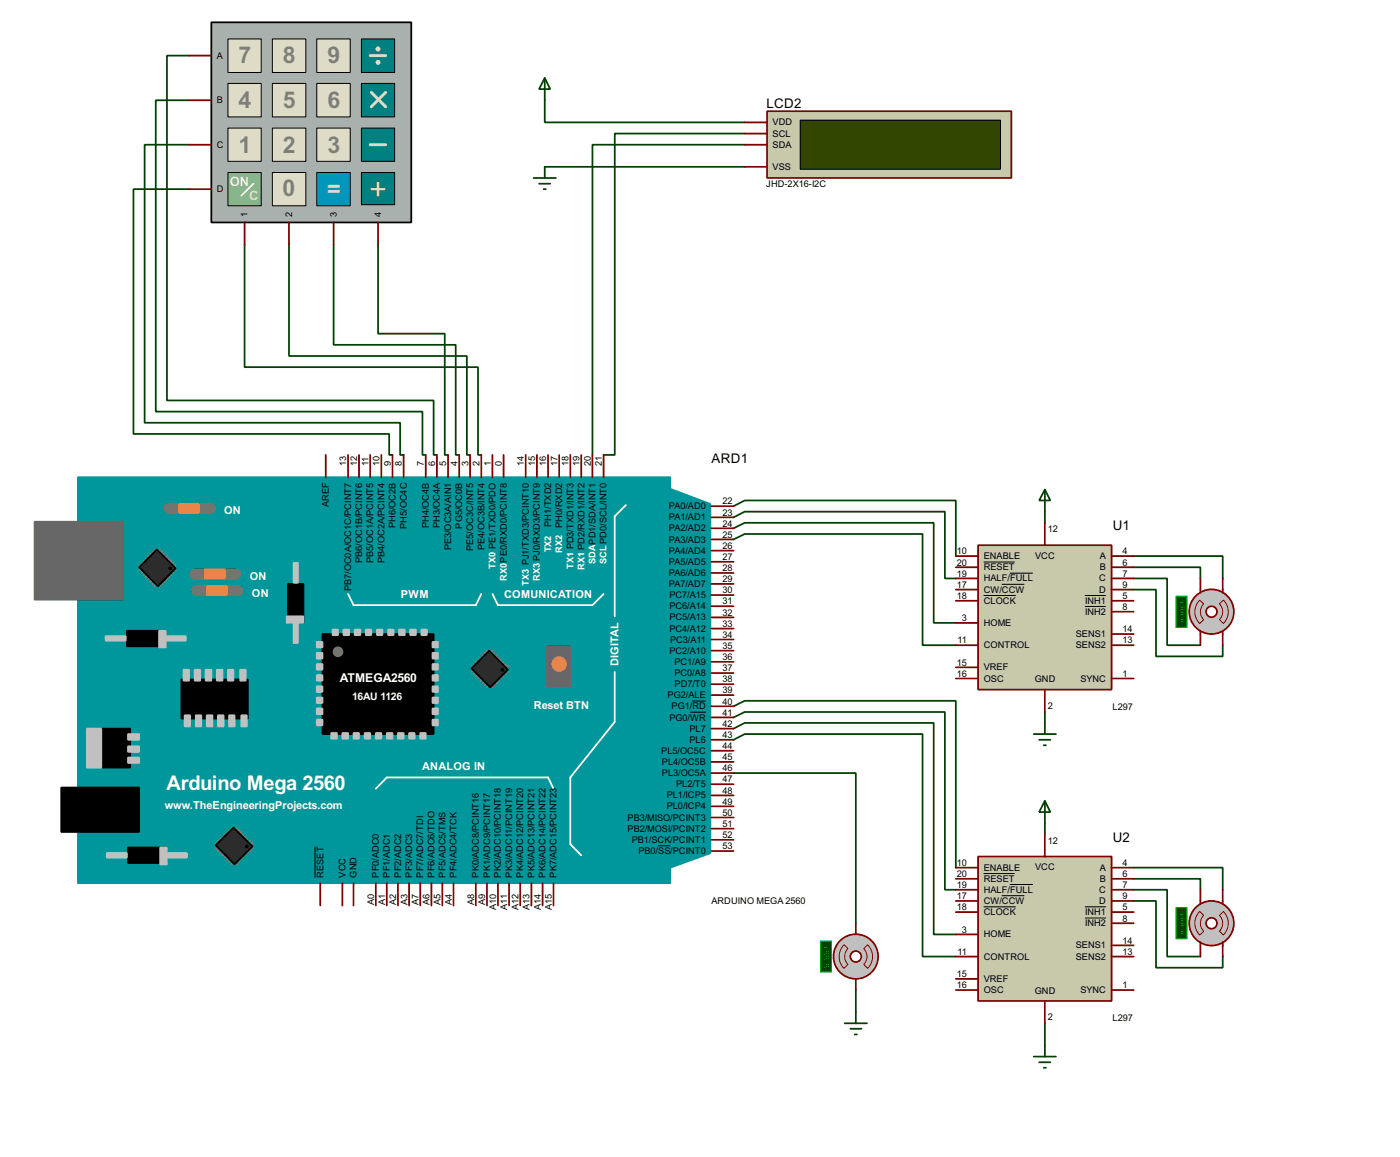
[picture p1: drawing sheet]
<svg xmlns="http://www.w3.org/2000/svg" width="320mm" height="264mm" viewBox="0 0 320 264" stroke-linecap="round" stroke-linejoin="round" font-family="sans-serif">
<g fill="none" stroke="#004000" stroke-width=".4">
<path d="M43.2 12.7h-5v78.8h60.9v12.4h.8M43.2 22.9h-7.6v71.1h61v9.9h.7M43.2 33.1h-10.1v63.5h58.4v7.3h.8M124.5 22.9v5.1h45.7M124.5 38.1h45.7M170.2 30.5h-29.7v73.4h-2.5M170.2 33.1h-34.8v70.8M43.2 43.2h-12.7v55.9h58.5v4.8h.7M55.9 55.9v28h53.4v20h.7M66.1 55.9v25.4h40.6v22.6h.8M76.3 55.9v22.9h27.9v25.1h.8M86.4 55.9v20.3h15.3v27.7h.7"/>
<path d="M167.7 118.2l2.5-1.3h45.8v15.2h2.5M167.7 115.6l2.5-1.3h48.3v12.7M238.8 116.9v2.5M167.7 120.7l2.5-1.3h43.2v22.9h5.1M167.7 123.2l2.5-1.2h40.7v25.4h7.6M259.1 127h20.4v5.1M259.1 129.6h15.3v2.5M259.1 132.1h7.7v15.3h7.6M259.1 134.7h5.1v15.2h15.3v-2.5M167.7 163.9l2.5-1.3h45.8v40.6h2.5M167.7 166.4l2.5-1.3h43.2v48.3h5.1M167.7 161.3l2.5-1.2h48.3v38.1"/>
<path d="M167.7 169l2.5-1.3h40.7v50.8h7.6M167.7 176.6h27.9v34.3M238.8 162.6v2.5M238.8 188v2.5M259.1 198.2h20.4v5M259.1 200.7h15.3v2.5M259.1 203.2h7.7v15.3h7.6M259.1 205.8h5.1v15.2h15.3v-2.5M195.6 226.1v5.1M238.8 233.7v5.1"/>
</g>
<path d="M175.3 25.4h55.9v15.3h-55.9z" fill="#c8c8aa" stroke="#800000" stroke-width=".4"/>
<path d="M182.9 27.5h45.8v11.2h-45.8z" fill="#324600" stroke="#000" stroke-width=".25"/>
<path d="M170.2 38.1h5.1M170.2 30.5h5.1M170.2 28h5.1M170.2 33.1h5.1" fill="none" stroke="#800000" stroke-width=".4"/>
<circle cx="276.9" cy="139.7" r="5.1" fill="#c0c0c0" stroke="#800000" stroke-width=".4"/>
<circle cx="276.9" cy="139.7" r="1.25" fill="#feffff" stroke="#800000" stroke-width=".4"/>
<path d="M274.4 134.7v.7M279.5 134.7v.7M274.4 144.1v.7M279.5 144.1v.7" fill="none" stroke="#800000" stroke-width=".4"/>
<path d="M268.8 136.2h2.5v7.1h-2.5z" fill="#004000" stroke="#0f0" stroke-width=".23"/>
<path d="M274.2 137.1l.9 .8a2.54 2.54 0 0 0 0 3.6l-.9 .9a3.7 3.7 0 0 1 0-5.3zM278.7 137.9l.9-.8a3.7 3.7 0 0 1 0 5.3l-.9-.9a2.53 2.53 0 0 0 0-3.6z" fill="none" stroke="#800000" stroke-width=".23"/>
<path d="M274.4 132.1v2.6M279.5 132.1v2.6M274.4 144.8v2.6M279.5 144.8v2.6" fill="none" stroke="#800000" stroke-width=".4"/>
<circle cx="276.9" cy="210.9" r="5.1" fill="#c0c0c0" stroke="#800000" stroke-width=".4"/>
<circle cx="276.9" cy="210.9" r="1.25" fill="#feffff" stroke="#800000" stroke-width=".4"/>
<path d="M274.4 205.8v.7M274.4 215.2v.7M279.5 205.8v.7M279.5 215.2v.7" fill="none" stroke="#800000" stroke-width=".4"/>
<path d="M268.8 207.3h2.5v7.1h-2.5z" fill="#004000" stroke="#0f0" stroke-width=".23"/>
<path d="M274.2 208.2l.9 .9a2.54 2.54 0 0 0 0 3.6l-.9 .9a3.8 3.8 0 0 1 0-5.4zM278.7 209.1l.9-.9a3.8 3.8 0 0 1 0 5.4l-.9-.9a2.54 2.54 0 0 0 0-3.6z" fill="none" stroke="#800000" stroke-width=".23"/>
<path d="M274.4 203.2v2.6M274.4 215.9v2.6M279.5 203.2v2.6M279.5 215.9v2.6" fill="none" stroke="#800000" stroke-width=".4"/>
<path d="M48.3 5.1h45.7v45.7h-45.7z" fill="#a9b1af" stroke="#000" stroke-width=".4"/>
<g fill="#dedcc7" stroke="#000" stroke-width=".23">
<path d="M52.1 8.9h7.6v7.7h-7.6z"/>
<path d="M62.3 8.9h7.6v7.7h-7.6z"/>
<path d="M72.4 8.9h7.7v7.7h-7.7z"/>
</g>
<path d="M82.6 8.9h7.6v7.7h-7.6z" fill="#008080" stroke="#000" stroke-width=".23"/>
<g fill="#dedcc7" stroke="#000" stroke-width=".23">
<path d="M52.1 19.1h7.6v7.6h-7.6z"/>
<path d="M62.3 19.1h7.6v7.6h-7.6z"/>
<path d="M72.4 19.1h7.7v7.6h-7.7z"/>
</g>
<path d="M82.6 19.1h7.6v7.6h-7.6z" fill="#008080" stroke="#000" stroke-width=".23"/>
<g fill="#dedcc7" stroke="#000" stroke-width=".23">
<path d="M52.1 29.3h7.6v7.6h-7.6z"/>
<path d="M62.3 29.3h7.6v7.6h-7.6z"/>
<path d="M72.4 29.3h7.7v7.6h-7.7z"/>
</g>
<path d="M72.4 39.4h7.7v7.6h-7.7z" fill="#0197c9" stroke="#000" stroke-width=".23"/>
<path d="M82.6 29.3h7.6v7.6h-7.6z" fill="#008080" stroke="#000" stroke-width=".23"/>
<path d="M84.6 12.7h3.6M84.6 33.1h3.6M88.2 21.1l-3.3 3.3" fill="none" stroke="#dedcc7" stroke-width=".65"/>
<g fill="#c8c8aa" stroke="#dedcc7" stroke-width=".65">
<circle cx="86.4" cy="11.2" r=".25"/>
<circle cx="86.4" cy="14.3" r=".25"/>
</g>
<path d="M82.6 39.4h7.6v7.4h-7.6z" fill="#008080" stroke="#000" stroke-width=".23"/>
<path d="M84.9 21.1l3.3 3.3" fill="none" stroke="#dedcc7" stroke-width=".65"/>
<path d="M52.1 39.4h7.6v7.6h-7.6z" fill="#81b57d" stroke="#000" stroke-width=".23"/>
<path d="M58 42l-2.8 2.7" fill="none" stroke="#fafbdb" stroke-width=".45"/>
<path d="M62.3 39.4h7.6v7.6h-7.6z" fill="#dedcc7" stroke="#000" stroke-width=".23"/>
<path d="M43.2 12.7h5.1M43.2 22.9h5.1M43.2 33.1h5.1M43.2 43.2h5.1M55.9 50.8v5.1M66.1 50.8v5.1M76.3 50.8v5.1M86.4 50.8v5.1" fill="none" stroke="#800000" stroke-width=".4"/>
<path d="M17.8 109h135.4v92.7h-135.4z" fill="#00979c" stroke="#00979c" stroke-width=".4"/>
<g fill="#686767" stroke="#686767" stroke-width=".4">
<path d="M7.9 119.2h20.3v17.8h-20.3z"/>
<path d="M125 147.6h5.4v9.2h-5.4z"/>
</g>
<path d="M65.8 133.4h3.6v8.9h-3.6zM29 144.1h8.9v3.5h-8.9zM41.5 155.2h15.2v8.9h-15.2zM73.7 144.8h25.4v22.9h-25.4zM14 179.9h17.8v10.1h-17.8zM23.4 166.4h6.4v8.9h-6.4zM29.3 193.6h8.9v3.5h-8.9z" fill="#000" stroke="#000" stroke-width=".4"/>
<path d="M143.1 115.4l-2.6 2.5v22.9M79.6 135.7l1.2 2.5h28l1.2-2.5M112.6 135.7l1.2 2.5h21.6l2.6-2.5M140.5 153.5v11.4l-10.1 12.7v15.2l2.5 2.6M85.9 180.1l2.5-2.5h36.9l1.2 2.5" fill="none" stroke="#fff" stroke-width=".4"/>
<path d="M153 111.6l9.4 3.5v79.8l-9.2 3.3z" fill-rule="evenodd" fill="#00979c" stroke="#00979c" stroke-width=".4"/>
<g fill="#c0c0c0" stroke="#c0c0c0" stroke-width=".4">
<path d="M75.7 167.4h1.3v1.3h-1.3z"/>
<path d="M78.3 167.4h1.3v1.3h-1.3z"/>
<path d="M80.8 167.4h1.3v1.3h-1.3z"/>
<path d="M83.4 167.4h1.2v1.3h-1.2z"/>
<path d="M85.9 167.4h1.3v1.3h-1.3z"/>
<path d="M88.4 167.4h1.3v1.3h-1.3z"/>
<path d="M91 167.4h1.3v1.3h-1.3z"/>
<path d="M93.5 167.4h1.3v1.3h-1.3z"/>
<path d="M96.1 167.4h1.2v1.3h-1.2z"/>
<path d="M36.6 193.6h1.6v3.8h-1.6z"/>
<path d="M24.4 194.9h4.6v1h-4.6z"/>
<path d="M38.2 194.9h4.5v1h-4.5z"/>
<path d="M76 143.8h1.3v1.3h-1.3z"/>
<path d="M78.5 143.8h1.3v1.3h-1.3z"/>
<path d="M81.1 143.8h1.3v1.3h-1.3z"/>
<path d="M83.6 143.8h1.3v1.3h-1.3z"/>
<path d="M86.2 143.8h1.2v1.3h-1.2z"/>
<path d="M88.7 143.8h1.3v1.3h-1.3z"/>
<path d="M91.2 143.8h1.3v1.3h-1.3z"/>
<path d="M93.8 143.8h1.3v1.3h-1.3z"/>
<path d="M96.3 143.8h1.3v1.3h-1.3z"/>
<path d="M72.4 146.6h1.3v1.3h-1.3z"/>
<path d="M72.4 149.1h1.3v1.3h-1.3z"/>
<path d="M72.4 151.7h1.3v1.3h-1.3z"/>
<path d="M72.4 154.2h1.3v1.3h-1.3z"/>
<path d="M72.4 156.8h1.3v1.2h-1.3z"/>
<path d="M72.4 159.3h1.3v1.3h-1.3z"/>
<path d="M72.4 161.8h1.3v1.3h-1.3z"/>
<path d="M72.4 164.4h1.3v1.3h-1.3z"/>
<path d="M98.9 146.6h1.2v1.3h-1.2z"/>
<path d="M98.9 149.1h1.2v1.3h-1.2z"/>
<path d="M98.9 151.7h1.2v1.3h-1.2z"/>
<path d="M98.9 154.2h1.2v1.3h-1.2z"/>
<path d="M98.9 156.8h1.2v1.2h-1.2z"/>
<path d="M98.9 159.3h1.2v1.3h-1.2z"/>
<path d="M98.9 161.8h1.2v1.3h-1.2z"/>
<path d="M98.9 164.4h1.2v1.3h-1.2z"/>
<path d="M42.2 163.4h1.3v2.5h-1.3z"/>
<path d="M44.8 163.4h1.2v2.5h-1.2z"/>
<path d="M47.3 163.4h1.3v2.5h-1.3z"/>
<path d="M49.8 163.4h1.3v2.5h-1.3z"/>
<path d="M52.4 163.4h1.2v2.5h-1.2z"/>
<path d="M55.2 163.4h1.2v2.5h-1.2z"/>
<path d="M42 153h1.2v2.5h-1.2z"/>
<path d="M44.5 153h1.3v2.5h-1.3z"/>
<path d="M47 153h1.3v2.5h-1.3z"/>
<path d="M49.6 153h1.3v2.5h-1.3z"/>
<path d="M52.1 153h1.3v2.5h-1.3z"/>
<path d="M54.9 153h1.3v2.5h-1.3z"/>
<path d="M29.3 173h2.5v1.3h-2.5z"/>
<path d="M29.3 170.5h2.5v1.2h-2.5z"/>
<path d="M29.3 167.7h2.5v1.3h-2.5z"/>
<path d="M19.9 166.4h3.3v8.9h-3.3z"/>
<path d="M36.4 144.1h1.5v3.8h-1.5z"/>
<path d="M24.2 145.3h4.6v1h-4.6z"/>
<path d="M37.9 145.3h4.6v1h-4.6z"/>
<path d="M65.6 140.8h3.8v1.5h-3.8z"/>
<path d="M67.1 128.6h1v4.5h-1z"/>
<path d="M67.1 142.3h1v4.6h-1z"/>
</g>
<circle cx="127.8" cy="151.7" r="1.55" fill="#ff8080" stroke="#ff8080" stroke-width=".4"/>
<path d="M38.7 116.1h9.4M44.5 131.1h9.4M45 134.9h9.4" fill="none" stroke="#757575" stroke-width="2.6"/>
<g fill="#ff8000" stroke="#ff8000" stroke-width=".4">
<path d="M40.9 115.1h4.6v2h-4.6z"/>
<path d="M46.8 130.1h4.6v2h-4.6z"/>
<path d="M47.3 133.9h4.6v2h-4.6z"/>
</g>
<g fill="none" stroke="#808080" stroke-width=".45">
<path d="M49.3 192.6l.5 .5M49.8 193.3l-.5 .5M49.8 192.1l.5 .5M50.3 193.8l-.5 .6M50.3 191.6l.6 .5M50.9 194.4l-.6 .5M50.9 191.1l.5 .5M51.4 194.9l-.5 .5M51.4 190.5l.5 .6M51.9 195.4l-.5 .5M51.9 190l.5 .5M52.4 195.9l-.5 .5"/>
<path d="M52.4 189.5l.5 .5M52.9 196.4l-.5 .5M52.9 189l.5 .5M53.4 196.9l-.5 .5M53.6 196.9l.6 .5M54.2 189l-.6 .5M54.2 196.4l.5 .5M54.7 189.5l-.5 .5M54.7 195.9l.5 .5M55.2 190l-.5 .5M55.2 195.4l.5 .5M55.7 190.5l-.5 .6"/>
<path d="M55.7 194.9l.5 .5M56.2 191.1l-.5 .5M56.2 194.4l.5 .5M56.7 191.6l-.5 .5M56.7 193.8l.5 .6M57.2 192.1l-.5 .5M57.2 193.3l.5 .5M57.7 192.6l-.5 .5"/>
</g>
<path d="M53.4 189l4.3 4.3-4.1 4.1-4.3-4.3z" fill-rule="evenodd" fill="#2c2c2c" stroke="#000" stroke-width=".4"/>
<circle cx="56.4" cy="193.3" r=".3" fill="#000" stroke="#000" stroke-width=".23"/>
<g fill="none" stroke="#808080" stroke-width=".45">
<path d="M107.8 152.2l.5 .5M108.3 153l-.5 .5M108.3 151.7l.5 .5M108.8 153.5l-.5 .5M108.8 151.2l.5 .5M109.3 154l-.5 .5M109.3 150.7l.5 .5M109.8 154.5l-.5 .5M109.8 150.2l.5 .5M110.3 155l-.5 .5M110.3 149.7l.5 .5M110.8 155.5l-.5 .5"/>
<path d="M110.8 149.1l.5 .6M111.3 156l-.5 .5M111.3 148.6l.5 .5M111.8 156.5l-.5 .5M112.1 156.5l.5 .5M112.6 148.6l-.5 .5M112.6 156l.5 .5M113.1 149.1l-.5 .6M113.1 155.5l.5 .5M113.6 149.7l-.5 .5M113.6 155l.5 .5M114.1 150.2l-.5 .5"/>
<path d="M114.1 154.5l.5 .5M114.6 150.7l-.5 .5M114.6 154l.5 .5M115.1 151.2l-.5 .5M115.1 153.5l.5 .5M115.6 151.7l-.5 .5M115.6 153l.5 .5M116.1 152.2l-.5 .5"/>
</g>
<path d="M107.8 152.7l4-4.1 4.3 4.4-4 4z" fill-rule="evenodd" fill="#2c2c2c" stroke="#000" stroke-width=".4"/>
<circle cx="114.8" cy="153" r=".3" fill="#000" stroke="#000" stroke-width=".23"/>
<g fill="none" stroke="#808080" stroke-width=".45">
<path d="M31.8 129.1l.5 .5M32.3 129.8l-.5 .5M32.3 128.6l.5 .5M32.8 130.3l-.5 .6M32.8 128.1l.5 .5M33.3 130.9l-.5 .5M33.3 127.6l.5 .5M33.8 131.4l-.5 .5M33.8 127l.5 .6M34.3 131.9l-.5 .5M34.3 126.5l.6 .5M34.9 132.4l-.6 .5"/>
<path d="M34.9 126l.5 .5M35.4 132.9l-.5 .5M35.4 125.5l.5 .5M35.9 133.4l-.5 .5M36.1 133.4l.5 .5M36.6 125.5l-.5 .5M36.6 132.9l.5 .5M37.1 126l-.5 .5M37.1 132.4l.5 .5M37.6 126.5l-.5 .5M37.6 131.9l.6 .5M38.2 127l-.6 .6"/>
<path d="M38.2 131.4l.5 .5M38.7 127.6l-.5 .5M38.7 130.9l.5 .5M39.2 128.1l-.5 .5M39.2 130.3l.5 .6M39.7 128.6l-.5 .5M39.7 129.8l.5 .5M40.2 129.1l-.5 .5"/>
</g>
<path d="M31.8 129.6l4.1-4.1 4.3 4.3-4.1 4.1z" fill-rule="evenodd" fill="#2c2c2c" stroke="#000" stroke-width=".4"/>
<circle cx="38.9" cy="129.8" r=".3" fill="#000" stroke="#000" stroke-width=".23"/>
<circle cx="77.2" cy="148.9" r="1.1" fill="#757575" stroke="#757575" stroke-width=".23"/>
<g fill="none" stroke="#800000" stroke-width=".4">
<path d="M74.5 103.9v5.1M79.6 103.9v5.1M82.1 103.9v5.1M84.6 103.9v5.1M87.2 103.9v5.1M89.7 103.9v5.1M92.3 103.9v5.1M97.3 103.9v5.1M99.9 103.9v5.1M102.4 103.9v5.1M105 103.9v5.1M107.5 103.9v5.1"/>
<path d="M110 103.9v5.1M112.6 103.9v5.1M115.1 103.9v5.1M120.2 103.9v5.1M122.7 103.9v5.1M125.3 103.9v5.1M127.8 103.9v5.1M130.4 103.9v5.1M132.9 103.9v5.1M135.4 103.9v5.1M138 103.9v5.1M162.6 115.6h5.1"/>
<path d="M162.6 118.2h5.1M162.6 120.7h5.1M162.6 123.2h5.1M162.6 125.8h5.1M162.6 128.3h5.1M162.6 130.9h5.1M162.6 133.4h5.1M162.6 138.5h5.1M162.6 135.9h5.1M162.6 141h5.1M162.6 143.6h5.1M162.6 146.1h5.1"/>
<path d="M162.6 148.6h5.1M162.6 151.2h5.1M162.6 153.7h5.1M162.6 156.3h5.1M162.6 158.8h5.1M162.6 161.3h5.1M162.6 163.9h5.1M162.6 166.4h5.1M162.6 169h5.1M162.6 171.5h5.1M162.6 174h5.1M162.6 176.6h5.1"/>
<path d="M162.6 179.1h5.1M162.6 181.7h5.1M162.6 184.2h5.1M162.6 186.7h5.1M162.6 189.3h5.1M162.6 191.8h5.1M162.6 194.4h5.1M73.2 201.7v5.1M78.3 201.7v5.1M80.8 201.7v5.1M85.9 201.7v5.1M88.4 201.7v5.1"/>
<path d="M91 201.7v5.1M93.5 201.7v5.1M96.1 201.7v5.1M98.6 201.7v5.1M101.1 201.7v5.1M103.7 201.7v5.1M108.8 201.7v5.1M111.3 201.7v5.1M113.8 201.7v5.1M116.4 201.7v5.1M118.9 201.7v5.1M121.5 201.7v5.1"/>
<path d="M124 201.7v5.1M126.5 201.7v5.1"/>
</g>
<path d="M157.7 162.7h3.6M158.2 160.1h3.1M72 193.4v7.1M150.4 193.2h2.8" fill="none" stroke="#000" stroke-width=".23"/>
<path d="M124.5 17.8l1.3 2.6h-2.6zM124.5 17.8v5.1M124.5 38.1v2.6M122 40.7h5.1M123.2 42h2.6M124.3 43.2h.5" fill="none" stroke="#004000" stroke-width=".4"/>
<path d="M223.6 124.5h30.5v33h-30.5z" fill="#c8c8aa" stroke="#800000" stroke-width=".4"/>
<g fill="none" stroke="#800000" stroke-width=".4">
<path d="M238.8 119.4v5.1M218.5 132.1h5.1M218.5 134.7h5.1M218.5 137.2h5.1M218.5 129.6h5.1M218.5 127h5.1M254.1 132.1h5M254.1 134.7h5M254.1 137.2h5M254.1 129.6h5M254.1 127h5M254.1 139.7h5"/>
<path d="M218.5 142.3h5.1M218.5 155h5.1M218.5 147.4h5.1M218.5 152.4h5.1M238.8 157.5v5.1M254.1 155h5M254.1 147.4h5M254.1 144.8h5"/>
</g>
<path d="M224.8 136h7.4M224.8 128.4h7.1M229 133.5h5.1M230.8 130.9h5.3M248 136h4.8M248 138.5h4.8" fill="none" stroke="#000" stroke-width=".23"/>
<path d="M223.6 195.6h30.5v33h-30.5z" fill="#c8c8aa" stroke="#800000" stroke-width=".4"/>
<g fill="none" stroke="#800000" stroke-width=".4">
<path d="M218.5 198.2h5.1M238.8 190.5v5.1M254.1 198.2h5M218.5 203.2h5.1M218.5 205.8h5.1M218.5 208.3h5.1M218.5 213.4h5.1M218.5 200.7h5.1M218.5 218.5h5.1M254.1 203.2h5M254.1 205.8h5M254.1 208.3h5"/>
<path d="M254.1 200.7h5M254.1 210.9h5M254.1 218.5h5M254.1 215.9h5M218.5 226.1h5.1M218.5 223.6h5.1M238.8 228.6v5.1M254.1 226.1h5"/>
</g>
<path d="M224.8 199.5h7.1M224.8 207.1h7.4M229 204.6h5.1M230.8 202h5.3M248 207.1h4.8M248 209.7h4.8" fill="none" stroke="#000" stroke-width=".23"/>
<path d="M238.8 111.8l1.3 2.5h-2.6zM238.8 111.8v5.1M236.3 167.7h5.1M237.5 169h2.6M238.6 170.2h.5M238.8 165.1v2.6M238.8 182.9l1.3 2.6h-2.6zM238.8 182.9v5.1M238.8 238.8v2.5M236.3 241.3h5.1M237.5 242.6h2.6M238.6 243.9h.5" fill="none" stroke="#004000" stroke-width=".4"/>
<path d="M187.5 214.9h2.5v7.1h-2.5z" fill="#004000" stroke="#0f0" stroke-width=".23"/>
<circle cx="195.6" cy="218.5" r="5.1" fill="#c0c0c0" stroke="#800000" stroke-width=".4"/>
<path d="M192.9 215.8l.9 .9a2.54 2.54 0 0 0 0 3.6l-.9 .9a3.8 3.8 0 0 1 0-5.4zM197.4 216.7l.9-.9a3.8 3.8 0 0 1 0 5.4l-.9-.9a2.54 2.54 0 0 0 0-3.6z" fill="none" stroke="#800000" stroke-width=".23"/>
<circle cx="195.6" cy="218.5" r="1.25" fill="#feffff" stroke="#800000" stroke-width=".4"/>
<path d="M195.6 210.9v2.5M195.6 223.6v2.5" fill="none" stroke="#800000" stroke-width=".4"/>
<path d="M193.1 233.7h5.1M194.4 235h2.5M195.4 236.3h.5M195.6 231.2v2.5" fill="none" stroke="#004000" stroke-width=".4"/>
<text font-size="7.9" x="84.4" y="45.6">+</text>
<g font-size="5.9" fill="#808080">
<text x="54.5" y="14.5">7</text>
<text x="64.7" y="14.5">8</text>
<text x="74.9" y="14.5">9</text>
<text x="54.5" y="24.7">4</text>
<text x="64.7" y="24.7">5</text>
<text x="74.9" y="24.7">6</text>
<text x="54.5" y="34.9">1</text>
<text x="64.7" y="34.9">2</text>
<text x="74.9" y="34.9">3</text>
<text x="64.6" y="44.7">0</text>
</g>
<text font-size="5.9" fill="#dedcc7" x="74.8" y="45">=</text>
<text font-size="5.2" fill="#fff" x="38.1" y="180.4">Arduino Mega 2560</text>
<g font-size="3.4">
<text x="175.2" y="24.6">LCD2</text>
<text x="162.6" y="105.7">ARD1</text>
<text x="254.3" y="121.2">U1</text>
<text x="254.3" y="192.3">U2</text>
</g>
<text font-size="3.3" fill="#fafbdb" x="52.5" y="42.4">ON</text>
<text font-size="3.3" fill="#eff2c4" x="56.9" y="45.7">C</text>
<text font-size="3.1" fill="#fff" x="77.7" y="155.9">ATMEGA2560</text>
<g font-size="2.8" fill="#fff">
<text x="51.2" y="117.5">ON</text>
<text x="57.1" y="132.5">ON</text>
<text x="57.6" y="136.3">ON</text>
<text x="91.6" y="136.5">PWM</text>
<text x="115.2" y="136.5">COMUNICATION</text>
<text x="141.4" y="152.2" transform="rotate(-90 141.4 152.2)">DIGITAL</text>
<text x="122" y="161.9">Reset BTN</text>
<text x="96.5" y="175.9">ANALOG IN</text>
<text x="37.7" y="184.8">www.TheEngineeringProjects.com</text>
</g>
<text font-size="2.7" fill="#fff" x="80.5" y="159.8">16AU 1126</text>
<g font-size="2.4">
<text x="49.6" y="13.4">A</text>
<text x="49.6" y="23.6">B</text>
<text x="176.6" y="28.6">VDD</text>
<text x="49.6" y="33.8">C</text>
<text x="176.6" y="31.2">SCL</text>
<text x="176.6" y="33.8">SDA</text>
<text x="176.6" y="38.8">VSS</text>
<text x="49.6" y="43.9">D</text>
<text x="175.1" y="42.7">JHD-2X16-I2C</text>
<text x="56.6" y="49.5" transform="rotate(-90 56.6 49.5)">1</text>
<text x="66.8" y="49.6" transform="rotate(-90 66.8 49.6)">2</text>
<text x="77" y="49.6" transform="rotate(-90 77 49.6)">3</text>
<text x="87.1" y="49.5" transform="rotate(-90 87.1 49.5)">4</text>
<text x="79.2" y="106.5" transform="rotate(-90 79.2 106.5)">13</text>
<text x="81.7" y="106.5" transform="rotate(-90 81.7 106.5)">12</text>
<text x="84.2" y="106.5" transform="rotate(-90 84.2 106.5)">11</text>
<text x="86.8" y="106.5" transform="rotate(-90 86.8 106.5)">10</text>
<text x="89.3" y="106.5" transform="rotate(-90 89.3 106.5)">9</text>
<text x="91.9" y="106.5" transform="rotate(-90 91.9 106.5)">8</text>
<text x="96.9" y="106.5" transform="rotate(-90 96.9 106.5)">7</text>
<text x="99.5" y="106.5" transform="rotate(-90 99.5 106.5)">6</text>
<text x="102" y="106.4" transform="rotate(-90 102 106.4)">5</text>
<text x="104.6" y="106.5" transform="rotate(-90 104.6 106.5)">4</text>
<text x="107.1" y="106.5" transform="rotate(-90 107.1 106.5)">3</text>
<text x="109.6" y="106.5" transform="rotate(-90 109.6 106.5)">2</text>
<text x="112.2" y="106.5" transform="rotate(-90 112.2 106.5)">1</text>
<text x="114.7" y="106.4" transform="rotate(-90 114.7 106.4)">0</text>
<text x="119.8" y="106.5" transform="rotate(-90 119.8 106.5)">14</text>
<text x="122.3" y="106.5" transform="rotate(-90 122.3 106.5)">15</text>
<text x="124.9" y="106.5" transform="rotate(-90 124.9 106.5)">16</text>
<text x="127.4" y="106.4" transform="rotate(-90 127.4 106.4)">17</text>
<text x="130" y="106.5" transform="rotate(-90 130 106.5)">18</text>
<text x="132.5" y="106.5" transform="rotate(-90 132.5 106.5)">19</text>
<text x="135" y="106.5" transform="rotate(-90 135 106.5)">20</text>
<text x="137.6" y="106.5" transform="rotate(-90 137.6 106.5)">21</text>
<text x="75.2" y="115.9" transform="rotate(-90 75.2 115.9)">AREF</text>
<text x="152.9" y="116.3">PA0/AD0</text>
<text x="152.9" y="118.9">PA1/AD1</text>
<text x="165.2" y="115.2">22</text>
<text x="165.2" y="117.8">23</text>
<text x="90.4" y="120.6" transform="rotate(-90 90.4 120.6)">PH6/OC2B</text>
<text x="93" y="120.8" transform="rotate(-90 93 120.8)">PH5/OC4C</text>
<text x="98" y="120.6" transform="rotate(-90 98 120.6)">PH4/OC4B</text>
<text x="100.6" y="120.6" transform="rotate(-90 100.6 120.6)">PH3/OC4A</text>
<text x="103.1" y="125.7" transform="rotate(-90 103.1 125.7)">PE3/OC3A/AIN1</text>
<text x="105.7" y="120.7" transform="rotate(-90 105.7 120.7)">PG5/OC0B</text>
<text x="108.2" y="125.8" transform="rotate(-90 108.2 125.8)">PE5/OC3C/INT5</text>
<text x="110.7" y="125.6" transform="rotate(-90 110.7 125.6)">PE4/OC3B/INT4</text>
<text x="126" y="120.3" transform="rotate(-90 126 120.3)">PH1/TXD2</text>
<text x="128.5" y="120.5" transform="rotate(-90 128.5 120.5)">PH0/RXD2</text>
<text x="152.9" y="121.4">PA2/AD2</text>
<text x="152.9" y="123.9">PA3/AD3</text>
<text x="165.2" y="120.3">24</text>
<text x="165.2" y="122.8">25</text>
<text x="165.2" y="125.4">26</text>
<text x="239.5" y="121.6">12</text>
<text x="82.8" y="128.6" transform="rotate(-90 82.8 128.6)">PB6/OC1B/PCINT6</text>
<text x="85.3" y="128.6" transform="rotate(-90 85.3 128.6)">PB5/OC1A/PCINT5</text>
<text x="87.9" y="128.6" transform="rotate(-90 87.9 128.6)">PB4/OC2A/PCINT4</text>
<text x="152.9" y="126.5">PA4/AD4</text>
<text x="152.9" y="129">PA5/AD5</text>
<text x="152.9" y="131.6">PA6/AD6</text>
<text x="165.2" y="127.9">27</text>
<text x="165.2" y="130.5">28</text>
<text x="218.7" y="131.7">19</text>
<text x="218.7" y="129.2">20</text>
<text x="218.7" y="126.6">10</text>
<text x="224.8" y="130.3">RESET</text>
<text x="224.8" y="127.7">ENABLE</text>
<text x="236.6" y="127.7">VCC</text>
<text x="251.4" y="127.7">A</text>
<text x="251.4" y="130.3">B</text>
<text x="256.6" y="126.6">4</text>
<text x="256.6" y="129.2">6</text>
<text x="256.6" y="131.7">7</text>
<text x="80.3" y="135" transform="rotate(-90 80.3 135)">PB7/OC0A/OC1C/PCINT7</text>
<text x="152.9" y="134.1">PA7/AD7</text>
<text x="153" y="136.6">PC7/A15</text>
<text x="165.2" y="133">29</text>
<text x="165.2" y="135.5">30</text>
<text x="218.7" y="134.3">17</text>
<text x="218.7" y="136.8">18</text>
<text x="224.8" y="132.8">HALF/FULL</text>
<text x="224.8" y="135.4">CW/CCW</text>
<text x="224.8" y="137.9">CLOCK</text>
<text x="248" y="137.9">INH1</text>
<text x="251.2" y="132.8">C</text>
<text x="251.2" y="135.4">D</text>
<text x="256.6" y="134.3">9</text>
<text x="256.6" y="136.8">5</text>
<text x="153" y="139.2">PC6/A14</text>
<text x="153" y="141.7">PC5/A13</text>
<text x="165.2" y="138.1">31</text>
<text x="165.2" y="140.6">32</text>
<text x="165.2" y="143.2">33</text>
<text x="219.9" y="141.9">3</text>
<text x="224.8" y="143">HOME</text>
<text x="248" y="140.4">INH2</text>
<text x="256.6" y="139.3">8</text>
<text x="153" y="144.3">PC4/A12</text>
<text x="153" y="149.3">PC2/A10</text>
<text x="153.1" y="146.8">PC3/A11</text>
<text x="165.2" y="145.7">34</text>
<text x="165.2" y="148.2">35</text>
<text x="218.9" y="147">11</text>
<text x="224.8" y="148.1">CONTROL</text>
<text x="245.9" y="145.5">SENS1</text>
<text x="245.9" y="148.1">SENS2</text>
<text x="256.6" y="144.4">14</text>
<text x="256.6" y="147">13</text>
<text x="154.1" y="151.9">PC1/A9</text>
<text x="154.1" y="154.4">PC0/A8</text>
<text x="165.2" y="150.8">36</text>
<text x="165.2" y="153.3">37</text>
<text x="165.2" y="155.9">38</text>
<text x="218.7" y="154.6">16</text>
<text x="218.7" y="152">15</text>
<text x="224.8" y="155.7">OSC</text>
<text x="224.8" y="153.1">VREF</text>
<text x="236.5" y="155.9">GND</text>
<text x="246.9" y="155.7">SYNC</text>
<text x="256.6" y="154.6">1</text>
<text x="152.6" y="159.5">PG2/ALE</text>
<text x="154.2" y="157">PD7/T0</text>
<text x="165.2" y="158.4">39</text>
<text x="165.2" y="160.9">40</text>
<text x="239.5" y="162">2</text>
<text x="153" y="164.6">PG0/WR</text>
<text x="153.5" y="162">PG1/RD</text>
<text x="157.6" y="167.1">PL7</text>
<text x="165.2" y="163.5">41</text>
<text x="165.2" y="166">42</text>
<text x="254.3" y="162.2">L297</text>
<text x="151.1" y="172.2">PL</text>
<text x="153.7" y="172.2">5/OC5C</text>
<text x="157.6" y="169.7">PL6</text>
<text x="165.2" y="168.6">43</text>
<text x="165.2" y="171.1">44</text>
<text x="165.2" y="173.6">45</text>
<text x="151.3" y="174.7">PL</text>
<text x="151.3" y="177.3">PL</text>
<text x="153.9" y="174.7">4/OC5B</text>
<text x="153.9" y="177.3">3/OC5A</text>
<text x="154.5" y="179.8">PL2/T5</text>
<text x="165.2" y="176.2">46</text>
<text x="165.2" y="178.7">47</text>
<text x="152.4" y="182.4">P</text>
<text x="152.4" y="184.9">P</text>
<text x="153.8" y="182.4">L1/ICP5</text>
<text x="153.8" y="184.9">L0/ICP4</text>
<text x="165.2" y="181.3">48</text>
<text x="165.2" y="183.8">49</text>
<text x="143.4" y="187.4">PB3/MISO/</text>
<text x="143.4" y="190">PB2/MOSI/</text>
<text x="153.8" y="187.4">PCINT3</text>
<text x="153.8" y="190">PCINT2</text>
<text x="165.2" y="186.3">50</text>
<text x="165.2" y="188.9">51</text>
<text x="165.2" y="191.4">52</text>
<text x="144.4" y="192.5">PB1/SCK/</text>
<text x="145.9" y="195.1">PB0/SS/</text>
<text x="153.8" y="192.5">PCINT1</text>
<text x="153.8" y="195.1">PCINT0</text>
<text x="165.2" y="194">53</text>
<text x="218.7" y="197.8">10</text>
<text x="239.5" y="192.7">12</text>
<text x="256.6" y="197.8">4</text>
<text x="73.9" y="200.4" transform="rotate(-90 73.9 200.4)">RESET</text>
<text x="79" y="200.4" transform="rotate(-90 79 200.4)">VCC</text>
<text x="81.5" y="200.4" transform="rotate(-90 81.5 200.4)">GND</text>
<text x="86.6" y="200.4" transform="rotate(-90 86.6 200.4)">PF0/ADC0</text>
<text x="89.1" y="200.4" transform="rotate(-90 89.1 200.4)">PF1/ADC1</text>
<text x="91.7" y="200.4" transform="rotate(-90 91.7 200.4)">PF2/ADC2</text>
<text x="94.2" y="200.4" transform="rotate(-90 94.2 200.4)">PF3/ADC3</text>
<text x="96.8" y="200.4" transform="rotate(-90 96.8 200.4)">PF7/ADC7/TDI</text>
<text x="99.3" y="200.4" transform="rotate(-90 99.3 200.4)">PF6/ADC6/TDO</text>
<text x="101.8" y="200.4" transform="rotate(-90 101.8 200.4)">PF5/ADC5/TMS</text>
<text x="104.4" y="200.4" transform="rotate(-90 104.4 200.4)">PF4/ADC4/TCK</text>
<text x="109.5" y="200.4" transform="rotate(-90 109.5 200.4)">PK0/ADC8/PCINT16</text>
<text x="112" y="200.4" transform="rotate(-90 112 200.4)">PK1/ADC9/PCINT17</text>
<text x="114.5" y="200.4" transform="rotate(-90 114.5 200.4)">PK2/ADC10/PCINT18</text>
<text x="117.1" y="200.4" transform="rotate(-90 117.1 200.4)">PK3/ADC11/PCINT19</text>
<text x="119.6" y="200.4" transform="rotate(-90 119.6 200.4)">PK4/ADC12/PCINT20</text>
<text x="122.2" y="200.4" transform="rotate(-90 122.2 200.4)">PK5/ADC13/PCINT21</text>
<text x="124.7" y="200.4" transform="rotate(-90 124.7 200.4)">PK6/ADC14/PCINT22</text>
<text x="127.2" y="200.4" transform="rotate(-90 127.2 200.4)">PK7/ADC15/PCINT23</text>
<text x="218.7" y="202.8">19</text>
<text x="218.7" y="200.3">20</text>
<text x="224.8" y="203.9">HALF/FULL</text>
<text x="224.8" y="201.4">RESET</text>
<text x="224.8" y="198.9">ENABLE</text>
<text x="236.6" y="198.8">VCC</text>
<text x="251.2" y="203.9">C</text>
<text x="251.4" y="198.9">A</text>
<text x="251.4" y="201.4">B</text>
<text x="256.6" y="200.3">6</text>
<text x="256.6" y="202.8">7</text>
<text x="85.5" y="206.8" transform="rotate(-90 85.5 206.8)">A0</text>
<text x="88" y="206.8" transform="rotate(-90 88 206.8)">A1</text>
<text x="90.6" y="206.8" transform="rotate(-90 90.6 206.8)">A2</text>
<text x="93.1" y="206.8" transform="rotate(-90 93.1 206.8)">A3</text>
<text x="95.7" y="206.8" transform="rotate(-90 95.7 206.8)">A7</text>
<text x="98.2" y="206.8" transform="rotate(-90 98.2 206.8)">A6</text>
<text x="100.7" y="206.8" transform="rotate(-90 100.7 206.8)">A5</text>
<text x="103.3" y="206.8" transform="rotate(-90 103.3 206.8)">A4</text>
<text x="108.4" y="206.8" transform="rotate(-90 108.4 206.8)">A8</text>
<text x="110.9" y="206.8" transform="rotate(-90 110.9 206.8)">A9</text>
<text x="113.4" y="207.9" transform="rotate(-90 113.4 207.9)">A10</text>
<text x="116" y="207.8" transform="rotate(-90 116 207.8)">A11</text>
<text x="118.5" y="207.9" transform="rotate(-90 118.5 207.9)">A12</text>
<text x="121.1" y="207.9" transform="rotate(-90 121.1 207.9)">A13</text>
<text x="123.6" y="207.9" transform="rotate(-90 123.6 207.9)">A14</text>
<text x="126.1" y="207.9" transform="rotate(-90 126.1 207.9)">A15</text>
<text x="162.6" y="206.4">ARDUINO MEGA 2560</text>
<text x="218.7" y="205.4">17</text>
<text x="218.7" y="207.9">18</text>
<text x="224.8" y="206.5">CW/CCW</text>
<text x="224.8" y="209">CLOCK</text>
<text x="248" y="209">INH1</text>
<text x="251.2" y="206.5">D</text>
<text x="256.6" y="205.4">9</text>
<text x="256.6" y="207.9">5</text>
<text x="219.9" y="213">3</text>
<text x="224.8" y="214.1">HOME</text>
<text x="248" y="211.6">INH2</text>
<text x="256.6" y="210.5">8</text>
<text x="256.6" y="215.5">14</text>
<text x="218.9" y="218.1">11</text>
<text x="224.8" y="219.2">CONTROL</text>
<text x="245.9" y="216.6">SENS1</text>
<text x="245.9" y="219.2">SENS2</text>
<text x="256.6" y="218.1">13</text>
<text x="218.7" y="225.7">16</text>
<text x="218.7" y="223.2">15</text>
<text x="224.8" y="226.8">OSC</text>
<text x="224.8" y="224.3">VREF</text>
<text x="236.5" y="227">GND</text>
<text x="246.9" y="226.8">SYNC</text>
<text x="256.6" y="225.7">1</text>
<text x="239.5" y="233.1">2</text>
<text x="254.3" y="233.3">L297</text>
</g>
<g font-size="2.4" fill="#fff">
<text x="113.3" y="130" transform="rotate(-90 113.3 130)">TX0 PE1/TXD0/PDO</text>
<text x="126" y="126.2" transform="rotate(-90 126 126.2)">TX2</text>
<text x="128.5" y="126.3" transform="rotate(-90 128.5 126.3)">RX2</text>
<text x="131.1" y="130" transform="rotate(-90 131.1 130)">TX1 PD3/TXD1/INT3</text>
<text x="133.6" y="130.1" transform="rotate(-90 133.6 130.1)">RX1PD2/RXD1/INT2</text>
<text x="136.1" y="128.9" transform="rotate(-90 136.1 128.9)">SDAPD1/SDA/INT1</text>
<text x="138.7" y="128.8" transform="rotate(-90 138.7 128.8)">SCL PD0/SCL/INT0</text>
<text x="115.8" y="132.6" transform="rotate(-90 115.8 132.6)">RX0PE0/RXD0/PCINT8</text>
<text x="120.9" y="133.8" transform="rotate(-90 120.9 133.8)">TX3 PJ1/TXD3/PCINT10</text>
<text x="123.4" y="132.6" transform="rotate(-90 123.4 132.6)">RX3PJ0/RXD3/PCINT9</text>
</g>
<g font-size="2.4" fill="#008000">
<text x="269.4" y="137.1" transform="rotate(90 269.4 137.1)">+88.8</text>
<text x="269.3" y="208.3" transform="rotate(90 269.3 208.3)">+88.8</text>
<text x="188.1" y="215.9" transform="rotate(90 188.1 215.9)">+88.8</text>
</g>
</svg>
